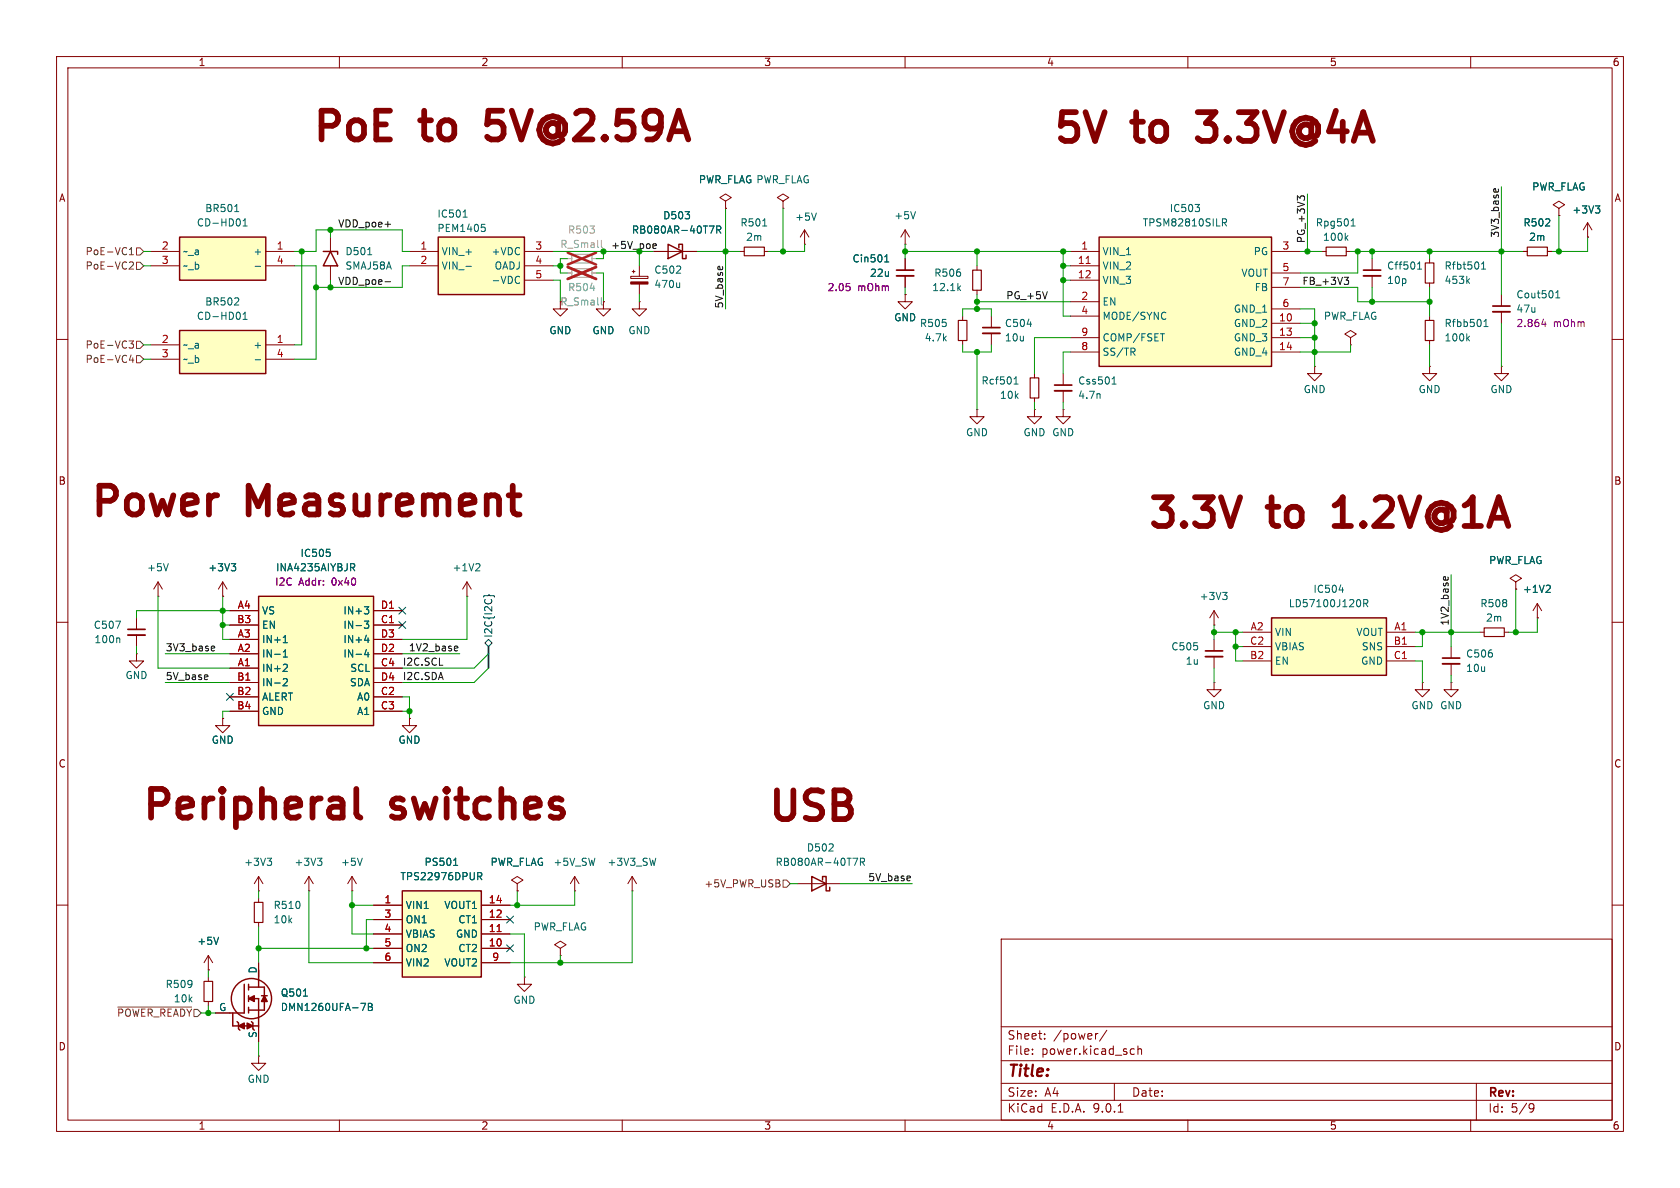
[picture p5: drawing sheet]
<svg xmlns="http://www.w3.org/2000/svg" width="297mm" height="210mm" viewBox="0 0 297 210" stroke-linecap="round" stroke-linejoin="round" font-family="sans-serif">
<g fill="none" stroke="#840000" stroke-width=".18">
<path d="M10 10h277v190h-277zM12 12h273v186h-273zM60 10v2M110 10v2M160 10v2M210 10v2M260 10v2M10 60h2M285 60h2M10 110h2M285 110h2M10 160h2"/>
<path d="M177 166h108v32h-108zM285 160h2M60 198v2M110 198v2M160 198v2M177 194.5h108M177 191.5h108M177 187.5h108M177 181.5h108M182.5 186.3v.1M182.5 185.5v.1M184.7 183.6v.1"/>
<path d="M184.7 182.8v.1M194.1 182.7l-.3 .1M195.7 182.1l-1.3 2M197 191.5v3M197.7 196.6h.8M200.1 185.4l.4 .1M200.5 186.3l-.4 .1M201.2 185.5l.2-.1 .3 .1 .1 .9M201.2 184.9v1.5M210 198v2M260 198v2M261 191.5v6.5"/>
<path d="M270.6 195.1l.5 .1a.99 .99 0 0 1-.4 1.4h-.2M271.2 195.7l-.3 .3h-.3"/>
</g>
<path d="M31.7 41.9h15.3v7.6h-15.3z" fill="#ffffc2"/>
<path d="M31.7 41.9h15.3v7.6h-15.3zM57.1 44.5h2.6v.5M58.4 44.5l1.3 2.5h-2.6zM143.5 154.9l2.5 1.3-2.5 1.3zM145.4 155.6v-.7h.6v2.6h.7v-.7" fill="none" stroke="#840000" stroke-width=".25"/>
<g fill="none" stroke="#840000" stroke-width=".18">
<path d="M26.7 47h5M26.7 44.5h5M47 47h5.1M47 44.5h5.1M58.4 41.9v2.6M58.4 47v2.5M142.2 43.2h.1M142.2 40.6l-.7 1.3M142.2 40.6l.8 1.3M142.2 40.6v2.6M160 43.2h.1M160 52.1v1.2h1.3l-1.3 1.3-1.3-1.3h1.3"/>
<path d="M160 52.1h.1M160 40.6v2.6M160 45.7v2.1M160 48.8v2M160 40.6l-.7 1.3M160 40.6l.8 1.3M170.2 55.9v.7M172.7 47v.8M172.7 51.3v.8M170.2 60.2v.8M172.7 72.4v1.3h1.3l-1.3 1.2-1.3-1.2h1.3M172.7 72.4h.1"/>
<path d="M82.5 105.4h.1M82.5 102.9l-.7 1.2M82.5 102.9l.8 1.2M82.5 102.9v2.5M39.4 127v1.3h1.2l-1.2 1.2-1.3-1.2h1.3M39.4 127h.1M72.4 127v1.3h1.3l-1.3 1.2-1.3-1.2h1.3M72.4 127h.1M141 156.2h7.6"/>
</g>
<g fill="none" stroke="#006464" stroke-width=".18">
<path d="M41.5 37.4h.7M43 39.9h.7M43 39l.3-.3v1.2M144.3 37.7l-.4 1.2M161.8 37.4l-.4 1.3M45.1 47.1h1M65 45h.7M156.4 46.3h.7M156.4 45.4l.4-.4v1.3M169.5 50.9l.3 .5M169.8 50.5l-.5 .5M84.6 99.6l.2 .3v.3l-.7 .7h.7"/>
<path d="M150.8 151.7h.8l-.5 1.3M152.1 152.4l.6-.1 .1-.2v-.3l-.7-.1v1.3M152.4 152.4l.4 .6"/>
</g>
<path d="M158.5 47.8h3" fill="none" stroke="#840000" stroke-width=".3"/>
<path d="M158.5 48.8h3" fill="none" stroke="#840000" stroke-width=".33"/>
<path d="M149.6 50.1h.6M150.2 50.7l.1 .1-.1 .5" fill="none" stroke="#840084" stroke-width=".18"/>
<path d="M169.4 56.6h1.5v3.6h-1.5zM172 47.8h1.5v3.5h-1.5z" fill="none" stroke="#840000" stroke-width=".2"/>
<path d="M31.7 58.4h15.3v7.6h-15.3z" fill="#ffffc2"/>
<path d="M31.7 58.4h15.3v7.6h-15.3z" fill="none" stroke="#840000" stroke-width=".25"/>
<path d="M26.7 63.5h5M26.7 61h5M47 63.5h5.1M47 61h5.1M214.6 113v2.1M214.6 116.1v2" fill="none" stroke="#840000" stroke-width=".18"/>
<path d="M42.1 52.7l.1 .2v.3l-.8 .7h.8M43 56.5h.7M43 55.6l.3-.4v1.3M45.1 63.6h1" fill="none" stroke="#006464" stroke-width=".18"/>
<path d="M213.1 115.1h3.1" fill="none" stroke="#840000" stroke-width=".3"/>
<path d="M213.1 116.1h3.1" fill="none" stroke="#840000" stroke-width=".33"/>
<path d="M77.5 41.9h15.2v10.2h-15.2z" fill="#ffffc2"/>
<path d="M77.5 41.9h15.2v10.2h-15.2z" fill="none" stroke="#840000" stroke-width=".25"/>
<path d="M72.4 44.5h5.1M72.4 47h5.1M92.7 44.5h5.1M92.7 47h5.1M92.7 49.5h5.1M39.4 105.4h.1M39.4 102.9l-.8 1.2M39.4 102.9l.7 1.2M39.4 102.9v2.5" fill="none" stroke="#840000" stroke-width=".18"/>
<path d="M81.9 38.4h.7M82.1 37.3l.1-.2v1.3M85.1 39.7h.6M82.4 47.1h.9M85.2 40.1h.4l.2 .3-.1 .5h-.5M91.6 48.8l.3 .2M91.9 50l-.3 .1M40.9 99.6h.8l-.5 .5M41.4 100.1l.3 .3v.3l-.3 .2" fill="none" stroke="#006464" stroke-width=".18"/>
<path d="M45.7 105.4h20.3v22.9h-20.3z" fill="#ffffc2"/>
<path d="M45.7 105.4h20.3v22.9h-20.3z" fill="none" stroke="#840000" stroke-width=".25"/>
<g fill="none" stroke="#840000" stroke-width=".18">
<path d="M275.6 36.8l1-.6-1-.6-1 .6 1 .6v1.3M275.6 38.1h.1M280.7 39.4l-.8 1.2M280.7 39.4l.7 1.2M280.7 39.4v2.5M242.6 45.7v2.1M242.6 48.8v2M252.7 45.7v.8M252.7 50v.8M265.4 52.1v2M265.4 55.1v2.1M269.2 44.5h.8"/>
<path d="M273.6 44.5h.7M280.7 41.9h.1M24.1 115.6v1.2h1.3l-1.3 1.3-1.2-1.3h1.2M24.1 115.6h.1M24.1 109.2v2.1M24.1 112.3v2M27.9 105.4h.1M27.9 102.9l-.7 1.2M27.9 102.9l.8 1.2M27.9 102.9v2.5M40.6 108h5.1M40.6 110.5h5.1"/>
<path d="M40.6 113h5.1M40.6 115.6h5.1M40.6 118.1h5.1M66 108h5.1M66 110.5h5.1M66 113h5.1M66 115.6h5.1M66 118.1h5.1M261.6 111.8h.8M265.9 111.8h.8M40.6 120.7h5.1M40.6 123.2h5.1"/>
<path d="M40.6 125.7h5.1M66 120.7h5.1M66 123.2h5.1M66 125.7h5.1M45.7 157.5h.1M45.7 154.9l-.7 1.3M45.7 154.9l.8 1.3M45.7 154.9v2.6M54.6 157.5h.1M54.6 154.9l-.8 1.3M54.6 154.9l.8 1.3M54.6 154.9v2.6"/>
<path d="M62.2 157.5h.1M62.2 154.9l-.7 1.3M62.2 154.9l.8 1.3M62.2 154.9v2.6M111.8 157.5h.1M111.8 154.9l-.8 1.3M111.8 154.9l.7 1.3M111.8 154.9v2.6M92.7 172.7v1.3h1.3l-1.3 1.3-1.3-1.3h1.3M92.7 172.7h.1M99.1 167.6l1-.6-1-.6-1.1 .6 1.1 .6v1.3M99.1 168.9h.1"/>
<path d="M45.7 186.7v1.3h1.3l-1.3 1.2-1.3-1.2h1.3M45.7 186.7h.1"/>
</g>
<g fill="none" stroke="#006464" stroke-width=".18">
<path d="M282 36.4h.8l-.4 .5M282.6 36.9l.2 .2v.3l-.2 .3M250.6 47.6h.7M250.6 46.7l.4-.4v1.3M259.4 49.6l.4 .5M259.8 49.3l-.5 .4M261.9 47.6h.7M261.9 46.7l.4-.4v1.3M275 52.7h.8M275 51.7l.4-.3v1.3M29.8 99.6l-.5 1.3M57.7 97.1h.6"/>
<path d="M58.3 97.6l.1 .2-.1 .5M62 99.6h.5l.2 .3-.1 .3-.6 .1M20.5 109.8h.8l-.5 1.3M21 112.8l.2 .2v.6M50.1 113.6h.7M50.1 115.2l.3-.3v1.2M50.1 116.1h.7M50.2 112.6l.2-.3v1.3M50.3 117.4l.4 .1 .1 .3-.8 .9h.8M62.3 100.3l.4 .6M64.4 107.3h.8l-.4 .4M64.4 109.8h.8l-.4 .5 .3 .1v.5l-.2 .2-.4-.1"/>
<path d="M64.5 113.2h.8M64.8 114.8l-.3 .9h.8M64.9 107.7l.3 .3v.3l-.3 .2M65.1 112.8v.8M65.1 115.3v.8M50.1 120.1l.5-.1 .2 .3-.8 .9h.8M47.2 151.7h.8l-.4 .5M47.8 152.2l.2 .2v.3l-.2 .3M56.1 151.7h.8l-.4 .5M56.7 152.2l.2 .2v.3l-.2 .3M64 151.7l-.4 1.3M115.9 151.7l-.3 1.3"/>
</g>
<path d="M241 47.8h3.1M263.9 54.1h3.1M22.6 111.3h3.1" fill="none" stroke="#840000" stroke-width=".3"/>
<path d="M241 48.8h3.1M263.9 55.1h3.1M22.6 112.3h3.1" fill="none" stroke="#840000" stroke-width=".33"/>
<path d="M252 46.5h1.5v3.5h-1.5zM270 43.7h3.6v1.5h-3.6zM262.4 111h3.5v1.5h-3.5z" fill="none" stroke="#840000" stroke-width=".2"/>
<path d="M272.6 57.3h.7M273.2 56.9v.8" fill="none" stroke="#840084" stroke-width=".18"/>
<path d="M194.3 41.9h30.5v22.9h-30.5z" fill="#ffffc2"/>
<path d="M194.3 41.9h30.5v22.9h-30.5z" fill="none" stroke="#840000" stroke-width=".25"/>
<g fill="none" stroke="#840000" stroke-width=".18">
<path d="M175.3 55.9v2M175.3 58.9v2.1M189.2 44.5h5.1M189.2 47h5.1M189.2 49.5h5.1M189.2 53.3h5.1M189.2 55.9h5.1M189.2 59.7h5.1M224.8 44.5h5.1M224.8 59.7h5.1M224.8 48.3h5.1M224.8 50.8h5.1"/>
<path d="M224.8 54.6h5.1M224.8 57.2h5.1M233.7 44.5h.7M238 44.5h.8M238.8 59.7l1-.6-1-.7-1.1 .7 1.1 .6v1.3M252.7 55.9v.7M182.9 72.4v1.3h1.2l-1.2 1.2-1.3-1.2h1.3M182.9 72.4h.1M182.9 66v.8M182.9 70.4v.7M188 72.4v1.3h1.2l-1.2 1.2-1.3-1.2h1.3M188 72.4h.1"/>
<path d="M188 66v2.1M188 69.1v2M189.2 62.2h5.1M224.8 62.2h5.1M232.4 64.8v1.2h1.3l-1.3 1.3-1.3-1.3h1.3M232.4 64.8h.1M238.8 61h.1M252.7 64.8v1.2h1.3l-1.3 1.3-1.2-1.3h1.2M252.7 64.8h.1M252.7 60.2v.8M265.4 64.8v1.2h1.3l-1.3 1.3-1.2-1.3h1.2M265.4 64.8h.1"/>
<path d="M214.6 110.5h.1M214.6 108l-.7 1.2M214.6 108l.8 1.2M214.6 108v2.5M256.5 114.3v2M256.5 117.3v2.1M268 102.9l1-.7-1-.6-1 .6 1 .7v1.2M268 104.1h.1M271.8 109.2h.1M271.8 106.7l-.8 1.3M271.8 106.7l.7 1.3M271.8 106.7v2.5"/>
<path d="M214.6 120.7v1.2h1.3l-1.3 1.3-1.2-1.3h1.2M214.6 120.7h.1M251.5 120.7v1.2h1.2l-1.2 1.3-1.3-1.3h1.3M251.5 120.7h.1M256.5 120.7v1.2h1.3l-1.3 1.3-1.2-1.3h1.2M256.5 120.7h.1"/>
</g>
<path d="M192 46.6h.7" fill="none" stroke="#a90000" stroke-width=".18"/>
<g fill="none" stroke="#006464" stroke-width=".18">
<path d="M211.3 36.1h.8l-.5 .5M211.9 36.7l.2 .2-.2 .4M216.1 38.7h.5l.2 .2-.1 .4h-.6M216.4 39.3l.4 .6M238.9 39.9h.7M239 39l.2-.3v1.2M181.6 57.3h.8M205.1 59h.8M206 55.3h.1M206.1 56.3l-.1 .1M237.9 42l.4 .5M238.3 41.6l-.5 .5"/>
<path d="M259.4 59.8l.4 .5M259.8 59.4l-.5 .5M262.3 57.7h.8M262.3 56.8l.4-.3v1.2M179.3 67.9h.7M179.3 67l.3-.4v1.3M194.4 69.6l.1 .8M196.6 67.9h.7M196.7 66.9l.3-.3v1.3M200.2 62.2l.5 .6M200.5 61.6l.2 .2-.2 .3M216.1 104.7h.8l-.4 .5"/>
<path d="M216.7 105.2l.2 .2v.3l-.2 .3M273.8 103.4l.3 .3-.1 .3-.7 .7h.8"/>
</g>
<path d="M234.4 43.7h3.6v1.5h-3.6zM252 56.6h1.5v3.6h-1.5zM182.1 66.8h1.5v3.6h-1.5z" fill="none" stroke="#840000" stroke-width=".2"/>
<path d="M101.1 45h3.5v1.5h-3.5z" fill="none" stroke="#a1a1a1" stroke-width=".2"/>
<path d="M100.3 45.7h.8M104.6 45.7h.8" fill="none" stroke="#a1a1a1" stroke-width=".18"/>
<path d="M106.3 42.5v1.1l.2 .2" fill="none" stroke="#989898" stroke-width=".18"/>
<path d="M100.4 44.7l5 2.1M105.4 44.7l-5 2.1" fill="none" stroke="#e12e31" stroke-width=".46"/>
<path d="M173.7 57.9h3.1M186.4 68.1h3.1M255 116.3h3.1" fill="none" stroke="#840000" stroke-width=".3"/>
<path d="M173.7 58.9h3.1M186.4 69.1h3.1M255 117.3h3.1" fill="none" stroke="#840000" stroke-width=".33"/>
<path d="M224.8 109.2h20.3v10.2h-20.3z" fill="#ffffc2"/>
<g fill="none" stroke="#840000" stroke-width=".25">
<path d="M118.1 43.2l2.5 1.3-2.5 1.2zM120 43.8v-.6h.6v2.5h.7v-.6M224.8 109.2h20.3v10.2h-20.3zM41.1 179.1v2.3h4.6M43.2 174v5.1h-2.6M43.9 174v1M43.9 176v1M43.9 178.1v1M43.9 174.5h2.8v4.1h-2.8M43.9 176.5h1.8v5.1M45.7 171.5v3M46.2 176h1"/>
<path d="M41.9 180.6l.3 .2v1.1l.2 .2M44.4 180.6l.3 .2v1.1l.3 .2"/>
<circle cx="44.4" cy="176.5" r="3.6"/>
</g>
<g fill="none" stroke="#840000" stroke-width=".18">
<path d="M128.3 35.6l1-.7-1-.6-1 .6 1 .7v1.2M128.3 36.8h.1M138.4 35.6l1-.7-1-.6-1 .6 1 .7v1.2M138.4 36.8h.1M99.1 53.3v1.3h1.2l-1.2 1.3-1.3-1.3h1.3M106.7 53.3v1.3h1.2l-1.2 1.3-1.3-1.3h1.3M106.7 53.3h.1M111.5 48.8h3.1v.4h-3.1zM111.8 48h.5M112 47.8v.5M113 53.3v1.3h1.3l-1.3 1.3-1.2-1.3h1.2M113 53.3h.1"/>
<path d="M113 47v1.8M113 50.2v1.9M115.6 44.5h7.6M130.8 44.5h.8M135.1 44.5h.8M219.7 111.8h5.1M219.7 114.3h5.1M219.7 116.8h5.1M245.1 111.8h5.1M245.1 114.3h5.1M245.1 116.8h5.1M45.7 158.8v.7"/>
<path d="M91.4 156.2l1.1-.6-1.1-.7-1 .7 1 .6v1.3M91.4 157.5h.1M101.6 157.5h.1M101.6 154.9l-.8 1.3M101.6 154.9l.8 1.3M101.6 154.9v2.6M36.8 171.5h.1M36.8 168.9l-.7 1.3M36.8 168.9l.8 1.3M36.8 168.9v2.6M36.8 172.7v.8M36.8 177v.8"/>
<path d="M38.1 179.1h2.5M45.7 163.1v.7M45.7 170.2v2.5M45.7 181.6v2.6"/>
</g>
<g fill="none" stroke="#006464" stroke-width=".18">
<path d="M125.4 39.9h.8l-.5 1.3M134.8 39.9h.8M120.2 50v.8M120.2 50.7l-.2 .1M126.7 40.6h.6l.1-.2v-.3l-.7-.2v1.3M127 40.6l.4 .6M236.7 104.3h.8M241.1 106.7l.6-.1 .1-.2v-.3l-.7-.1v1.3M241.4 106.7l.4 .6M38.6 165.7l-.4 1.2M53.6 176.1h.8M63.8 177.4h.8l-.5 1.2"/>
<path d="M65.1 177.4h.4l.3 .2-.3 .4 .3 .1v.3l-.2 .2h-.5zM65.1 178h.4"/>
</g>
<path d="M111.5 49.8h3.1v.4h-3.1z" fill="#840000" stroke="#840000" stroke-width=".18"/>
<path d="M131.6 43.7h3.5v1.5h-3.5zM45 159.5h1.5v3.6h-1.5zM36.1 173.5h1.5v3.5h-1.5z" fill="none" stroke="#840000" stroke-width=".2"/>
<g fill="#840000" stroke="#840000" stroke-width=".25">
<path d="M42.2 181.4l1-.6v1.1z"/>
<path d="M43.9 176.5l1.1-.5v1z"/>
<path d="M43.7 180.8l1 .6-1 .5z"/>
<path d="M46.7 176l.5 1h-1z"/>
</g>
<path d="M101.1 47.5h3.5v1.5h-3.5z" fill="none" stroke="#a1a1a1" stroke-width=".2"/>
<path d="M100.3 48.3h.8M104.6 48.3h.8" fill="none" stroke="#a1a1a1" stroke-width=".18"/>
<path d="M104.4 51h.7M106.3 52.6v1.1l.2 .2" fill="none" stroke="#989898" stroke-width=".18"/>
<path d="M100.4 47.2l5 2.1M105.4 47.2l-5 2.1" fill="none" stroke="#e12e31" stroke-width=".46"/>
<path d="M71.1 157.5h14v15.2h-14z" fill="#ffffc2"/>
<path d="M71.1 157.5h14v15.2h-14z" fill="none" stroke="#840000" stroke-width=".25"/>
<g fill="none" stroke="#840000" stroke-width=".18">
<path d="M128.3 36.8h.1M275.6 38.1h.1M106.7 53.3h.1M115.6 44.5h2.5M120.6 44.5h2.6M160 52.1h.1M160 45.7v2.1M160 48.8v2M269.2 44.5h.8M273.6 44.5h.7M280.7 41.9h.1M39.4 105.4h.1"/>
<path d="M40.6 108h5.1M40.6 110.5h5.1M40.6 113h5.1M40.6 115.6h5.1M40.6 118.1h5.1M66 108h5.1M66 110.5h5.1M66 113h5.1M66 115.6h5.1M66 118.1h5.1M268 104.1h.1M271.8 109.2h.1"/>
<path d="M39.4 127h.1M40.6 120.7h5.1M40.6 123.2h5.1M40.6 125.7h5.1M66 120.7h5.1M66 123.2h5.1M66 125.7h5.1M72.4 127h.1M91.4 157.5h.1M36.8 171.5h.1M38.1 179.1h2.5M45.7 170.2v2.5"/>
<path d="M66 160h5.1M66 162.6h5.1M66 165.1h5.1M66 167.6h5.1M66 170.2h5.1M85.1 160h5.1M85.1 162.6h5.1M85.1 165.1h5.1M85.1 167.6h5.1M85.1 170.2h5.1M45.7 181.6v2.6"/>
</g>
<path d="M87.9 164.7h.7" fill="none" stroke="#a90000" stroke-width=".18"/>
<g fill="none" stroke="#006464" stroke-width=".18">
<path d="M125.4 39.9h.8l-.5 1.3M282 36.4h.8l-.4 .5M282.6 36.9l.2 .2v.3l-.2 .3M126.7 40.6h.6l.1-.2v-.3l-.7-.2v1.3M127 40.6l.4 .6M156.4 46.3h.7M156.4 45.4l.4-.4v1.3M40.9 99.6h.8l-.5 .5M57.7 97.1h.6M58.3 97.6l.1 .2-.1 .5M62 99.6h.5l.2 .3-.1 .3-.6 .1M41.4 100.1l.3 .3v.3l-.3 .2"/>
<path d="M50.1 113.6h.7M50.1 115.2l.3-.3v1.2M50.1 116.1h.7M50.2 112.6l.2-.3v1.3M50.3 117.4l.4 .1 .1 .3-.8 .9h.8M62.3 100.3l.4 .6M64.4 107.3h.8l-.4 .4M64.4 109.8h.8l-.4 .5 .3 .1v.5l-.2 .2-.4-.1M64.5 113.2h.8M64.8 114.8l-.3 .9h.8M64.9 107.7l.3 .3v.3l-.3 .2M65.1 112.8v.8"/>
<path d="M65.1 115.3v.8M273.8 103.4l.3 .3-.1 .3-.7 .7h.8M50.1 120.1l.5-.1 .2 .3-.8 .9h.8M80.2 153h.7M80.4 151.9l.2-.2v1.3M84.5 154.2h.4l.3 .3-.1 .4h-.6M84.8 154.9l.4 .6M38.6 165.7l-.4 1.2M53.6 176.1h.8M63.8 177.4h.8l-.5 1.2M65.1 177.4h.4l.3 .2-.3 .4 .3 .1v.3l-.2 .2h-.5zM65.1 178h.4"/>
</g>
<path d="M22.9 45h.7M22.9 44.1l.3-.3v1.2M22.9 46.4l.5-.1 .2 .4-.8 .9h.8M24.1 46.4h.7l.6 .6-.6 .6h-.7zM24.1 43.8h.7l.6 .7-.6 .6h-.7zM22.8 60.3h.8l-.4 .5 .3 .1v.5l-.1 .1h-.5M23.2 62.7l-.3 1h.8M23.5 63.2v.9M24.1 60.3h.7l.6 .7-.6 .6h-.7zM24.1 62.9h.7l.6 .6-.6 .6h-.7zM138.4 155.6h.7l.6 .6-.6 .6h-.7zM20.8 178h13.1" fill="none" stroke="#725600" stroke-width=".18"/>
<path d="M70.5 109.9l1.2 1.2M70.5 107.3l1.2 1.3M71.7 109.9l-1.2 1.2M71.7 107.3l-1.2 1.3M85.5 105.5l.2-.2h.6l.2-.2 .1 .2h.6l.2 .2M85.7 113.7l.7-.7 .6 .7-.6 .6zM40 122.6l1.2 1.2M41.2 122.6l-1.2 1.2M89.6 167l1.2 1.2M89.6 162l1.2 1.2M90.8 167l-1.2 1.2M90.8 162l-1.2 1.2" fill="none" stroke="#000084" stroke-width=".18"/>
<g fill="none" stroke="#0f0f0f" stroke-width=".18">
<path d="M68.1 39.6h.9M229.8 35.1l-.4-.5v.8M229.8 34.9l.3-.3h.3l.2 .3M264.1 33.8v-.4h.3l.1 .6M264.9 33.4v.4M68.1 49.8h.9M115.6 43.1l.4 .1v.2l-.6 .1M116 43.9h-.4M127 47.1h.2l.1 .6M185.2 51.6l-.5 1.2M237.6 49h.8l-.4 .5 .4 .1v.4l-.2 .3h-.4M36.7 119.4v.2l-.6 .1"/>
<path d="M37.5 114.2l.4 .1 .1 .2-.6 .1M37.9 115l-.4 .1M80.5 114.2l.4 .1v.2l-.6 .1M80.9 115l-.4 .1M255.2 102.4v-.4l.3-.1 .1 .6M256 102v.4M160.9 154.9v.3l-.6 .1"/>
</g>
<path d="M86.4 114.3v3.8" fill="none" stroke="#000084" stroke-width=".3"/>
<g fill="none" stroke="#009600" stroke-width=".18">
<path d="M128.3 36.8v17.8M138.4 36.8v7.7M231.1 34.3v10.2M265.4 33v19.1M275.6 38.1v6.4M25.4 44.5h1.3M25.4 47h1.3M52.1 44.5h3.8v-3.9h15.2v3.9h1.3M52.1 47h3.8v16.5h-3.8M53.3 44.5v16.5h-1.2M58.4 40.6v1.3M58.4 49.5v1.3"/>
<path d="M72.4 47h-1.3v3.8h-15.2M97.8 44.5h15.2v2.5M97.8 49.5h1.3v3.8M97.8 47h1.3M100.3 45.7h-1.2v2.6h1.2M105.4 48.3h1.3v5M106.7 44.5v1.2h-1.3M113 52.1v1.2M123.2 44.5h7.6M142.2 43.2v1.3h-6.3M160 44.5h29.2M160 43.2v2.5"/>
<path d="M160 50.8v1.3M170.2 55.9v-1.3h5.1v1.3M172.7 44.5v2.5M172.7 52.1v2.5M172.7 53.3h16.5M188 44.5v11.4h1.2M188 47h1.2M188 49.5h1.2M189.2 59.7h-6.3v6.3M229.9 54.6h2.5v10.2M229.9 59.7h2.5M229.9 44.5h3.8"/>
<path d="M229.9 50.8h10.1v2.5h12.7M229.9 57.2h2.5M238.8 44.5h30.4M240 44.5v3.8h-10.1M242.6 44.5v1.2M242.6 50.8v2.5M252.7 44.5v1.2M252.7 50.8v5.1M265.4 57.2v7.6M280.7 41.9v2.6h-6.4M25.4 61h1.3M25.4 63.5h1.3"/>
<path d="M170.2 61v1.2h5.1v-1.2M172.7 62.2v10.2M182.9 71.1v1.3M188 71.1v1.3M189.2 62.2h-1.2v3.8M238.8 61v1.2h-8.9M252.7 61v3.8M24.1 114.3v1.3M27.9 105.4v12.7h12.7M29.2 115.6h11.4M39.4 105.4v7.6h1.2M39.4 110.5h1.2"/>
<path d="M40.6 108h-16.5v1.2M71.1 115.6h10.2M82.5 105.4v7.6h-11.4M86.4 118.1l-2.6 2.6h-12.7M86.4 115.6l-2.6 2.5h-12.7M214.6 111.8h5.1M214.6 110.5v2.5M214.6 118.1v2.6M218.4 111.8v5h1.3M218.4 114.3h1.3M250.2 116.8h1.3v3.9M250.2 111.8h11.4"/>
<path d="M251.5 111.8v2.5h-1.3M256.5 101.6v12.7M256.5 119.4v1.3M268 104.1v7.7M271.8 109.2v2.6h-5.1M29.2 120.7h11.4M40.6 125.7h-1.2v1.3M71.1 125.7h1.3M71.1 123.2h1.3v3.8M45.7 157.5v1.3M54.6 157.5v12.7h11.4M62.2 157.5v7.6h3.8"/>
<path d="M91.4 157.5v2.5M101.6 157.5v2.5h-11.4M111.8 157.5v12.7h-21.6M139.7 156.2h1.3M148.6 156.2h12.7M36.8 171.5v1.2M36.8 177.8v1.3h1.3M45.7 167.6h20.3M45.7 163.8v6.4M62.2 160h3.8M66 162.6h-1.2v5M90.2 165.1h2.5v7.6"/>
<path d="M99.1 168.9v1.3M45.7 184.2v2.5"/>
</g>
<path d="M211.7 19.8h3.2M211.7 24.4l.3 .3M89.9 87.6h2M91.4 90.9h.5M219.2 87.9l-1.7 5.1M235.9 93h2.9M236.4 89.1l-.5 .3M63 139.5v4.3l.2 .5 .5 .2" fill="none" stroke="#840000" stroke-width="1"/>
<path d="M104.4 51h.7M106.3 52.6v1.1l.2 .2" fill="none" stroke="#989898" stroke-width=".18"/>
<path d="M100.3 48.3h.8M104.6 48.3h.8" fill="none" stroke="#a1a1a1" stroke-width=".18"/>
<path d="M100.4 47.2l5 2.1M105.4 47.2l-5 2.1" fill="none" stroke="#e12e31" stroke-width=".46"/>
<path d="M149.6 50.1h.6M150.2 50.7l.1 .1-.1 .5" fill="none" stroke="#840084" stroke-width=".18"/>
<g fill="#009600" stroke="#009600" stroke-width=".18">
<circle cx="106.7" cy="44.5" r=".46"/>
<circle cx="128.3" cy="44.5" r=".46"/>
<circle cx="45.7" cy="167.6" r=".46"/>
<circle cx="91.4" cy="160" r=".46"/>
<circle cx="64.8" cy="167.6" r=".46"/>
<circle cx="36.8" cy="179.1" r=".46"/>
<circle cx="99.1" cy="170.2" r=".46"/>
<circle cx="62.2" cy="160" r=".46"/>
<circle cx="39.4" cy="110.5" r=".46"/>
<circle cx="39.4" cy="108" r=".46"/>
<circle cx="99.1" cy="47" r=".46"/>
<circle cx="55.9" cy="50.8" r=".46"/>
<circle cx="58.4" cy="50.8" r=".46"/>
<circle cx="53.3" cy="44.5" r=".46"/>
<circle cx="58.4" cy="40.6" r=".46"/>
<circle cx="172.7" cy="54.6" r=".46"/>
<circle cx="172.7" cy="62.2" r=".46"/>
<circle cx="172.7" cy="44.5" r=".46"/>
<circle cx="172.7" cy="53.3" r=".46"/>
<circle cx="138.4" cy="44.5" r=".46"/>
<circle cx="188" cy="49.5" r=".46"/>
<circle cx="160" cy="44.5" r=".46"/>
<circle cx="72.4" cy="125.7" r=".46"/>
<circle cx="214.6" cy="111.8" r=".46"/>
<circle cx="218.4" cy="111.8" r=".46"/>
<circle cx="218.4" cy="114.3" r=".46"/>
<circle cx="232.4" cy="59.7" r=".46"/>
<circle cx="232.4" cy="57.2" r=".46"/>
<circle cx="232.4" cy="62.2" r=".46"/>
<circle cx="268" cy="111.8" r=".46"/>
<circle cx="251.5" cy="111.8" r=".46"/>
<circle cx="256.5" cy="111.8" r=".46"/>
<circle cx="242.6" cy="44.5" r=".46"/>
<circle cx="240" cy="44.5" r=".46"/>
<circle cx="188" cy="44.5" r=".46"/>
<circle cx="188" cy="47" r=".46"/>
<circle cx="242.6" cy="53.3" r=".46"/>
<circle cx="231.1" cy="44.5" r=".46"/>
<circle cx="265.4" cy="44.5" r=".46"/>
<circle cx="252.7" cy="53.3" r=".46"/>
<circle cx="252.7" cy="44.5" r=".46"/>
<circle cx="275.6" cy="44.5" r=".46"/>
</g>
<g font-size="7.1" fill="#840000">
<text x="54.6" y="26.4">PoE</text>
<text x="74.8" y="26.4">to</text>
<text x="88.2" y="26.4">5V@2.59A</text>
<text x="185.6" y="26.7">5V</text>
<text x="200.7" y="26.7">to</text>
<text x="214.1" y="26.7">3.3V@4A</text>
<text x="15.4" y="92.7">Power</text>
<text x="43.8" y="92.7">Measurement</text>
<text x="202.3" y="94.7">3.3V</text>
<text x="224.6" y="94.7">to</text>
<text x="238" y="94.7">1.2V@1A</text>
<text x="24.5" y="146.3">Peripheral</text>
<text x="69.3" y="146.3">switches</text>
<text x="135.1" y="146.6">USB</text>
</g>
<text font-size="2.8" fill="#840000" x="178" y="190.9">Title:</text>
<g font-size="2.1" fill="#840000">
<text x="178" y="184">Sheet:</text>
<text x="186.2" y="184">/power/</text>
<text x="178" y="186.7">File:</text>
<text x="184.1" y="186.7">power.kicad_sch</text>
<text x="178" y="196.9">KiCad</text>
<text x="178" y="194.1">Size:</text>
<text x="184.7" y="194.1">A4</text>
<text x="185.7" y="196.9">E.D.A.</text>
<text x="193.3" y="196.9">9.0.1</text>
<text x="200" y="194.1">Date:</text>
<text x="263" y="194.3">Rev:</text>
<text x="263" y="196.9">Id:</text>
<text x="267.1" y="196.9">5/9</text>
</g>
<g font-size="1.8" fill="#840000">
<text x="35" y="11.9">1</text>
<text x="85" y="11.9">2</text>
<text x="135" y="11.9">3</text>
<text x="185" y="11.9">4</text>
<text x="235" y="11.9">5</text>
<text x="285" y="11.9">6</text>
<text x="10.3" y="35.9">A</text>
<text x="285.3" y="35.9">A</text>
<text x="99" y="54.2">R_Small</text>
<text x="10.3" y="85.9">B</text>
<text x="285.3" y="85.9">B</text>
<text x="10.3" y="135.9">C</text>
<text x="285.3" y="135.9">C</text>
<text x="10.3" y="185.9">D</text>
<text x="285.3" y="185.9">D</text>
<text x="35" y="199.9">1</text>
<text x="85" y="199.9">2</text>
<text x="135" y="199.9">3</text>
<text x="185" y="199.9">4</text>
<text x="235" y="199.9">5</text>
<text x="285" y="199.9">6</text>
</g>
<g font-size="1.8" fill="#006464">
<text x="123.5" y="32.6">PWR_FLAG PWR_FLAG</text>
<text x="123.5" y="32.6">PWR_FLAG</text>
<text x="270.8" y="33.9">PWR_FLAG</text>
<text x="34.7" y="40.2">CD-HD01</text>
<text x="36.2" y="37.7">BR501</text>
<text x="77.2" y="38.7">IC501</text>
<text x="77.2" y="41.2">PEM1405</text>
<text x="111.6" y="41.5">RB080AR-40T7R</text>
<text x="117.1" y="39">D503</text>
<text x="130.8" y="40.2">R501</text>
<text x="140.5" y="39.2">+5V</text>
<text x="158" y="39">+5V</text>
<text x="201.9" y="40.2">TPSM82810SILR</text>
<text x="206.7" y="37.7">IC503</text>
<text x="232.5" y="40.2">Rpg501</text>
<text x="269.2" y="40.2">R502</text>
<text x="277.9" y="37.9">+3V3</text>
<text x="32.3" y="47.9">~_b</text>
<text x="32.3" y="45.3">~_a</text>
<text x="44.7" y="45.3">+</text>
<text x="61" y="45.3">D501</text>
<text x="61" y="47.9">SMAJ58A</text>
<text x="78" y="45.3">VIN_+</text>
<text x="78" y="47.9">VIN_-</text>
<text x="86.8" y="45.3">+VDC</text>
<text x="87.3" y="47.9">OADJ</text>
<text x="131.8" y="42.8">2m</text>
<text x="150.6" y="46.6">Cin501</text>
<text x="194.8" y="45.3">VIN_1</text>
<text x="194.8" y="47.9">VIN_2</text>
<text x="221.5" y="45.3">PG</text>
<text x="233.8" y="42.8">100k</text>
<text x="245.1" y="47.9">Cff501</text>
<text x="255.3" y="47.9">Rfbt501</text>
<text x="270.2" y="42.8">2m</text>
<text x="86.8" y="50.4">-VDC</text>
<text x="115.6" y="48.6">C502</text>
<text x="115.6" y="51.1">470u</text>
<text x="153.7" y="49.1">22u</text>
<text x="164.7" y="51.7">12.1k</text>
<text x="165.1" y="49.1">R506</text>
<text x="194.8" y="50.4">VIN_3</text>
<text x="219.4" y="49.1">VOUT</text>
<text x="221.7" y="51.7">FB</text>
<text x="245.1" y="50.4">10p</text>
<text x="255.3" y="50.4">453k</text>
<text x="268" y="52.9">Cout501</text>
<text x="34.7" y="56.7">CD-HD01</text>
<text x="36.2" y="54.2">BR502</text>
<text x="97" y="59.3">GND</text>
<text x="104.6" y="59.3">GND</text>
<text x="111" y="59.3">GND</text>
<text x="158" y="57">GND</text>
<text x="162.5" y="58">R505</text>
<text x="177.6" y="58">C504</text>
<text x="194.8" y="54.2">EN</text>
<text x="194.8" y="56.7">MODE/SYNC</text>
<text x="218" y="55.5">GND_1</text>
<text x="218" y="58">GND_2</text>
<text x="233.9" y="56.7">PWR_FLAG</text>
<text x="255.3" y="58">Rfbb501</text>
<text x="268" y="55.5">47u</text>
<text x="32.3" y="64.4">~_b</text>
<text x="32.3" y="61.8">~_a</text>
<text x="44.7" y="61.8">+</text>
<text x="163.4" y="60.6">4.7k</text>
<text x="177.6" y="60.6">10u</text>
<text x="194.8" y="60.6">COMP/FSET</text>
<text x="194.8" y="63.1">SS/TR</text>
<text x="218" y="60.6">GND_3</text>
<text x="218" y="63.1">GND_4</text>
<text x="255.3" y="60.6">100k</text>
<text x="173.4" y="68.2">Rcf501</text>
<text x="176.7" y="70.7">10k</text>
<text x="190.5" y="68.2">Css501</text>
<text x="190.5" y="70.7">4.7n</text>
<text x="230.4" y="69.7">GND</text>
<text x="250.7" y="69.7">GND</text>
<text x="263.4" y="69.7">GND</text>
<text x="170.7" y="77.3">GND</text>
<text x="180.8" y="77.3">GND GND</text>
<text x="25.9" y="101.2">+5V</text>
<text x="36.7" y="101.2">+3V3</text>
<text x="48.7" y="101.2">INA4235AIYBJR</text>
<text x="53" y="98.7">IC505</text>
<text x="79.9" y="101.2">+1V2</text>
<text x="263.2" y="99.9">PWR_FLAG</text>
<text x="212" y="106.3">+3V3</text>
<text x="227.7" y="107.5">LD57100J120R</text>
<text x="232.1" y="105">IC504</text>
<text x="261.6" y="107.5">R508</text>
<text x="269.1" y="105">+1V2</text>
<text x="16.5" y="111.4">C507</text>
<text x="16.6" y="113.9">100n</text>
<text x="46.2" y="108.8">VS</text>
<text x="46.2" y="111.4">EN</text>
<text x="46.2" y="113.9">IN+1</text>
<text x="60.6" y="108.8">IN+3</text>
<text x="60.6" y="111.4">IN-3</text>
<text x="60.6" y="113.9">IN+4</text>
<text x="225.3" y="112.6">VIN</text>
<text x="239.7" y="112.6">VOUT</text>
<text x="262.6" y="110.1">2m</text>
<text x="46.2" y="116.4">IN-1</text>
<text x="46.2" y="119">IN+2</text>
<text x="60.6" y="116.4">IN-4</text>
<text x="61.8" y="119">SCL</text>
<text x="207" y="115.2">C505</text>
<text x="209.5" y="117.7">1u</text>
<text x="225.3" y="115.2">VBIAS</text>
<text x="225.3" y="117.7">EN</text>
<text x="240.5" y="117.7">GND</text>
<text x="240.6" y="115.2">SNS</text>
<text x="259.1" y="116.4">C506</text>
<text x="259.1" y="119">10u</text>
<text x="22.1" y="120.2">GND</text>
<text x="46.2" y="121.5">IN-2</text>
<text x="46.2" y="124.1">ALERT</text>
<text x="61.8" y="121.5">SDA</text>
<text x="63" y="124.1">A0</text>
<text x="212.6" y="125.6">GND</text>
<text x="249.4" y="125.6">GND GND</text>
<text x="37.3" y="131.7">GND</text>
<text x="46.2" y="126.6">GND</text>
<text x="63" y="126.6">A1</text>
<text x="70.4" y="131.7">GND</text>
<text x="43.1" y="153.3">+3V3</text>
<text x="52" y="153.3">+3V3</text>
<text x="60.2" y="153.3">+5V</text>
<text x="70.7" y="155.8">TPS22976DPUR</text>
<text x="74.9" y="153.3">PS501</text>
<text x="86.6" y="153.3">PWR_FLAG</text>
<text x="97.7" y="153.3">+5V_SW</text>
<text x="107.3" y="153.3">+3V3_SW</text>
<text x="137" y="153.3">RB080AR-40T7R</text>
<text x="142.5" y="150.7">D502</text>
<text x="48.3" y="160.9">R510</text>
<text x="71.6" y="160.9">VIN1</text>
<text x="78.5" y="160.9">VOUT1</text>
<text x="34.8" y="167.2">+5V</text>
<text x="48.3" y="163.4">10k</text>
<text x="71.6" y="163.4">ON1</text>
<text x="71.6" y="166">VBIAS</text>
<text x="80.5" y="166">GND</text>
<text x="80.9" y="163.4">CT1</text>
<text x="94.2" y="164.7">PWR_FLAG</text>
<text x="45.5" y="172.2" transform="rotate(-90 45.5 172.2)">D</text>
<text x="71.6" y="168.5">ON2</text>
<text x="71.6" y="171">VIN2</text>
<text x="78.5" y="171">VOUT2</text>
<text x="80.9" y="168.5">CT2</text>
<text x="29.2" y="174.9">R509</text>
<text x="30.6" y="177.4">10k</text>
<text x="38.6" y="178.8">G</text>
<text x="49.5" y="178.9">DMN1260UFA-7B</text>
<text x="49.5" y="176.4">Q501</text>
<text x="90.7" y="177.6">GND</text>
<text x="45.5" y="183.6" transform="rotate(-90 45.5 183.6)">S</text>
<text x="43.7" y="191.6">GND</text>
</g>
<g font-size="1.8" fill="#0f0f0f">
<text x="59.7" y="40.3">VDD_poe+</text>
<text x="230.8" y="43.1" transform="rotate(-90 230.8 43.1)">PG_+3V3</text>
<text x="265.1" y="42.1" transform="rotate(-90 265.1 42.1)">3V3_base</text>
<text x="59.7" y="50.5">VDD_poe-</text>
<text x="177.8" y="53">PG_+5V</text>
<text x="230.2" y="50.5">FB_+3V3</text>
<text x="127.9" y="54.6" transform="rotate(-90 127.9 54.6)">5V_base</text>
<text x="256.2" y="110.7" transform="rotate(-90 256.2 110.7)">1V2_base</text>
<text x="29.2" y="115.2">3V3_base</text>
<text x="71.1" y="117.8">I2C.SCL</text>
<text x="72.2" y="115.2">1V2_base</text>
<text x="29.2" y="120.3">5V_base</text>
<text x="71.1" y="120.3">I2C.SDA</text>
<text x="153.4" y="155.9">5V_base</text>
</g>
<g font-size="1.8" fill="#989898">
<text x="100.3" y="41.5">R503</text>
<text x="99" y="44">R_Small</text>
<text x="100.3" y="51.7">R504</text>
</g>
<g font-size="1.8" fill="#725600">
<text x="15" y="47.9">PoE-VC2</text>
<text x="15" y="45.3">PoE-VC1</text>
<text x="15" y="61.8">PoE-VC3</text>
<text x="15" y="64.4">PoE-VC4</text>
<text x="124.4" y="157.1">+5V_PWR_USB</text>
</g>
<g font-size="1.8" fill="#a90000">
<text x="28.5" y="46.7">3</text>
<text x="28.5" y="44.2">2</text>
<text x="48.8" y="46.7">4</text>
<text x="48.8" y="44.2">1</text>
<text x="74.2" y="44.2">1</text>
<text x="74.2" y="46.7">2</text>
<text x="94.5" y="44.2">3</text>
<text x="94.5" y="46.7">4</text>
<text x="190.5" y="46.7">11</text>
<text x="191.1" y="44.2">1</text>
<text x="226.6" y="44.2">3</text>
<text x="94.5" y="49.3">5</text>
<text x="190.5" y="49.3">12</text>
<text x="191.1" y="53.1">2</text>
<text x="226.6" y="48">5</text>
<text x="226.6" y="50.5">7</text>
<text x="191.1" y="55.6">4</text>
<text x="191.1" y="59.4">9</text>
<text x="226" y="56.9">10</text>
<text x="226" y="59.4">13</text>
<text x="226.6" y="54.4">6</text>
<text x="28.5" y="63.2">3</text>
<text x="28.5" y="60.7">2</text>
<text x="48.8" y="63.2">4</text>
<text x="48.8" y="60.7">1</text>
<text x="191.1" y="62">8</text>
<text x="226" y="62">14</text>
<text x="41.9" y="107.7">A4</text>
<text x="67.2" y="107.7">D1</text>
<text x="41.8" y="110.2">B3</text>
<text x="41.9" y="112.8">A3</text>
<text x="67.2" y="110.2">C1</text>
<text x="67.2" y="112.8">D3</text>
<text x="221" y="111.5">A2</text>
<text x="246.4" y="111.5">A1</text>
<text x="41.9" y="115.3">A2</text>
<text x="41.9" y="117.9">A1</text>
<text x="67.2" y="115.3">D2</text>
<text x="67.2" y="117.9">C4</text>
<text x="220.9" y="114">C2</text>
<text x="220.9" y="116.6">B2</text>
<text x="246.3" y="114">B1</text>
<text x="246.3" y="116.6">C1</text>
<text x="41.8" y="120.4">B1</text>
<text x="41.8" y="122.9">B2</text>
<text x="41.8" y="125.5">B4</text>
<text x="67.2" y="120.4">D4</text>
<text x="67.2" y="122.9">C2</text>
<text x="67.2" y="125.5">C3</text>
<text x="67.9" y="159.8">1</text>
<text x="86.3" y="159.8">14</text>
<text x="67.9" y="162.3">3</text>
<text x="67.9" y="164.8">4</text>
<text x="67.9" y="167.4">5</text>
<text x="86.3" y="162.3">12</text>
<text x="86.3" y="164.8">11</text>
<text x="86.3" y="167.4">10</text>
<text x="67.9" y="169.9">6</text>
<text x="86.9" y="169.9">9</text>
</g>
<g font-size="1.8" fill="#009600">
<text x="107.9" y="44.1">+5V_poe</text>
<text x="20.6" y="179.9">~{POWER_READY}</text>
</g>
<g font-size="1.8" fill="#840084">
<text x="146.2" y="51.7">2.05</text>
<text x="151.6" y="51.7">mOhm</text>
<text x="268" y="58">2.864</text>
<text x="274.6" y="58">mOhm</text>
<text x="48.6" y="103.7">I2C</text>
<text x="52.8" y="103.7">Addr:</text>
<text x="58.8" y="103.7">0x40</text>
</g>
<text font-size="1.8" fill="#000084" x="87.2" y="112.8" transform="rotate(-90 87.2 112.8)">I2C{I2C}</text>
</svg>
